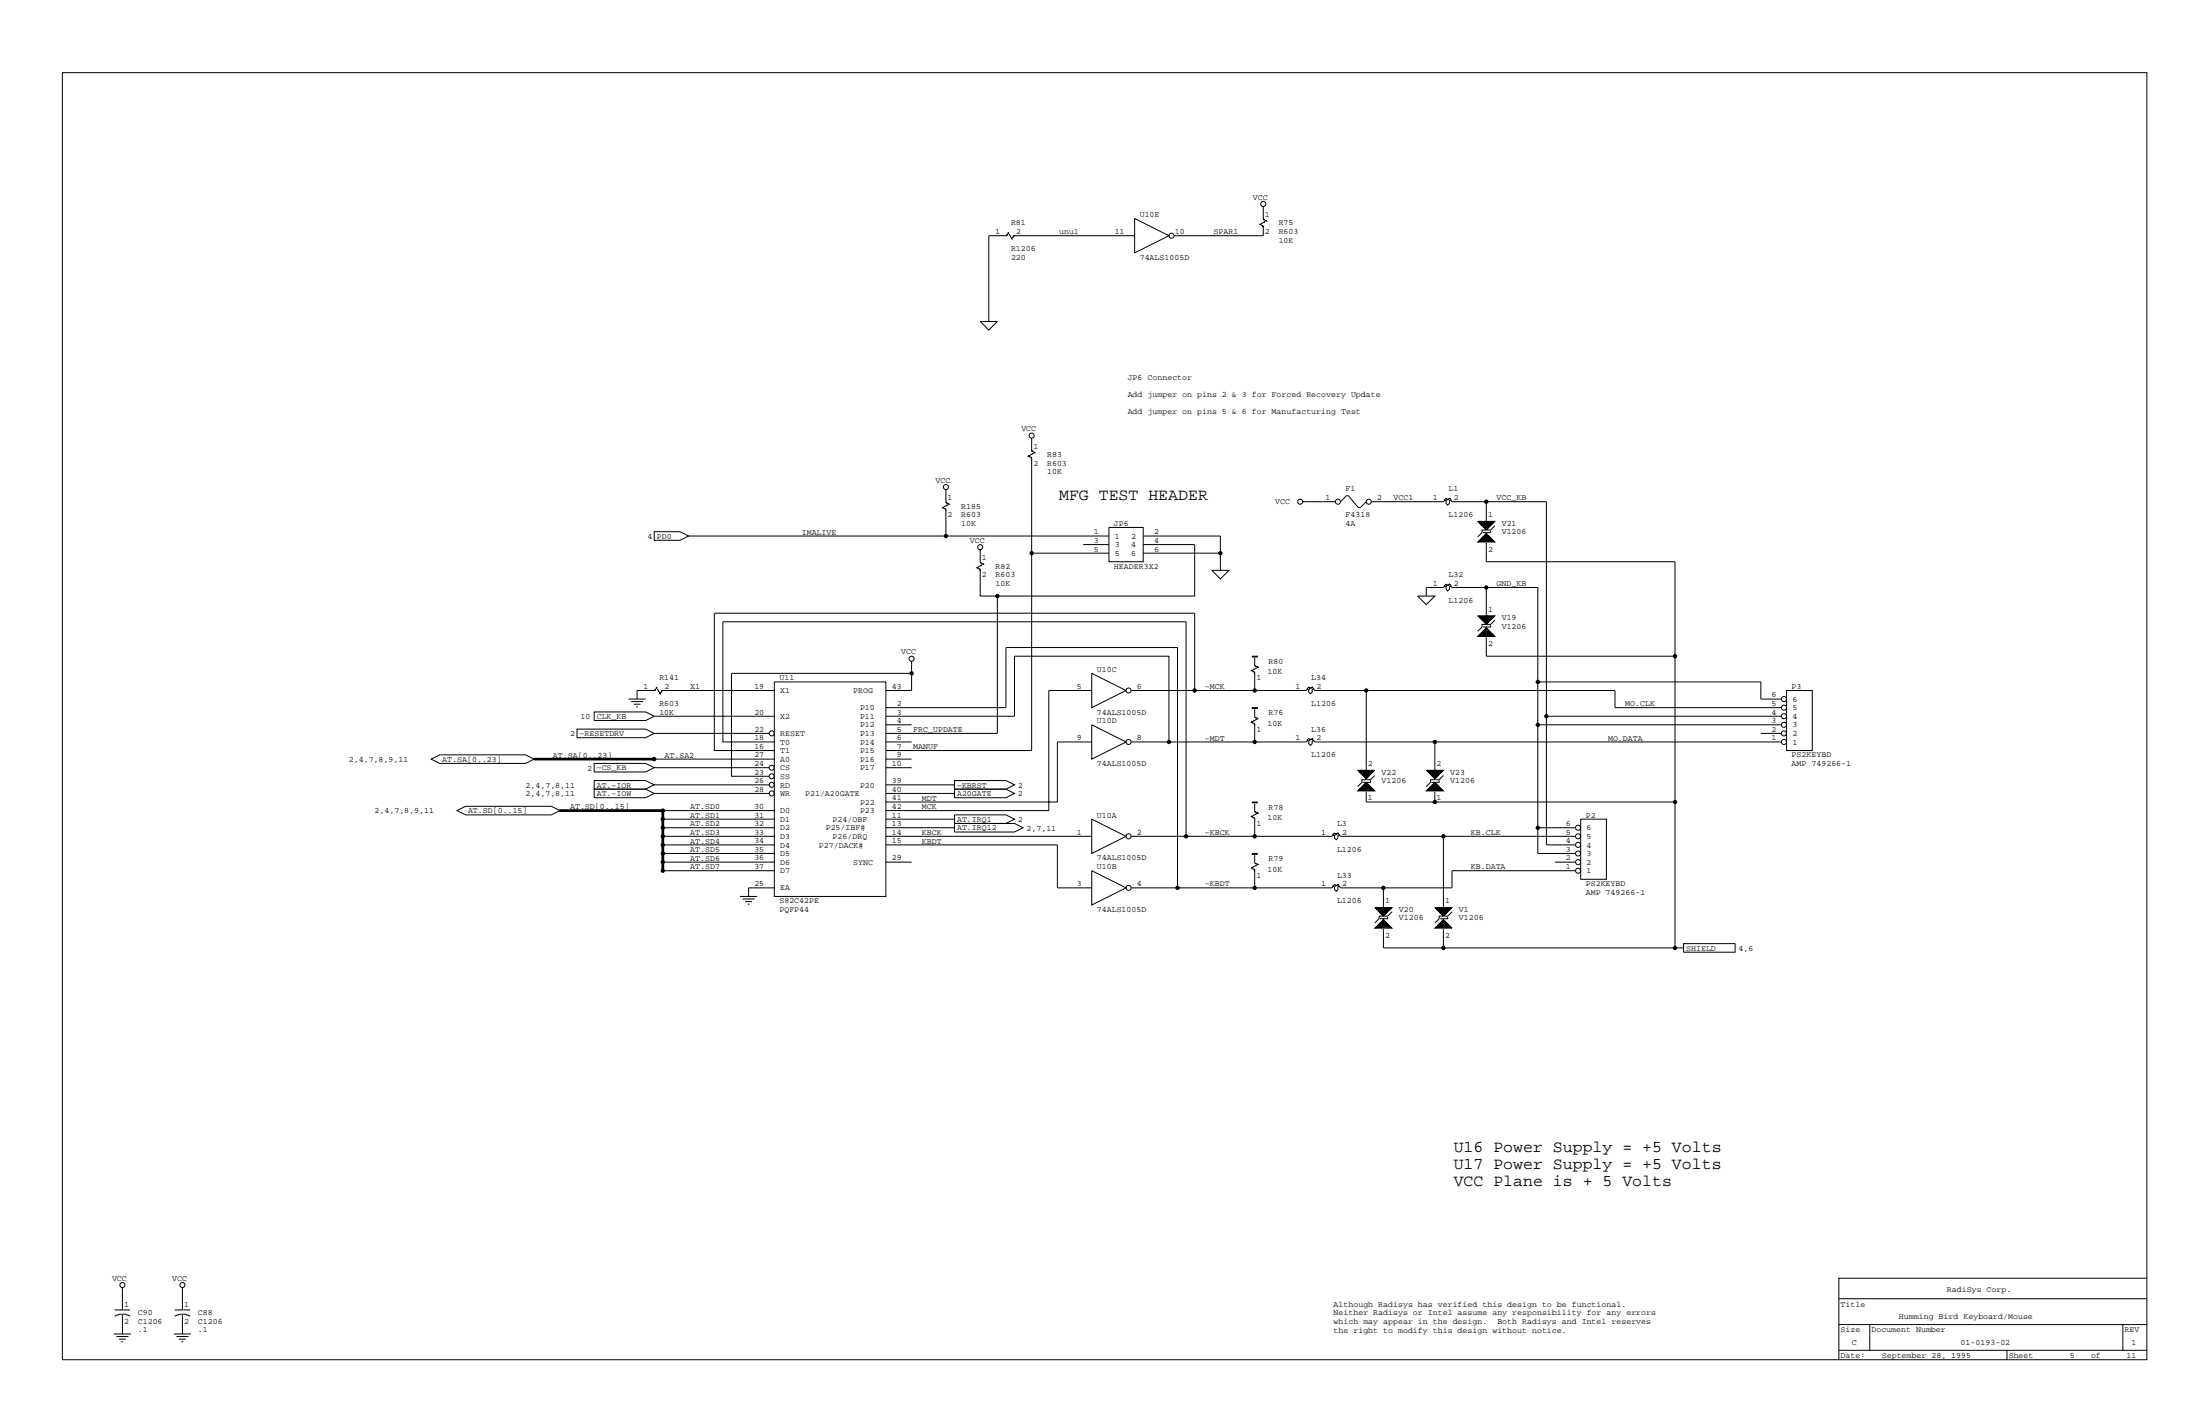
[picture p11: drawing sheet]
<svg xmlns="http://www.w3.org/2000/svg" width="432mm" height="279mm" viewBox="0 0 432 279" stroke-linecap="round" stroke-linejoin="round" font-family="sans-serif">
<g fill="none" stroke="#000" stroke-width=".2">
<path d="M12.2 14.3h409.2v252.5h-409.2zM197.4 46.2h-3.3v16.9M197.8 45.7l.1-.1v.1l-.5 .5M197.8 46.1l-.4 .1M198.1 45.9l.5 1-.2-.2M198.8 46.4l.3-.2-.3 .5M199.1 46.2h23.6M222.7 42.9l6.7 3.3-6.7 3.4zM247.4 44.2h.4l.1 .3-.1-.1M247.9 42.9l.6 .5h.1l-.1-.2M247.9 40.5v2.5l.2 .2M247.9 44.5v1.7h-17.5"/>
<path d="M248.1 43.5h.2l-1 .6 .1-.2M192.4 63.1h3.4l-1.7 1.7zM185.1 99.8h.4l.2 .3-.2-.1M185.7 98.4l.5 .5h.1l-.1-.1M185.7 96.1v2.5l.1 .2M185.8 99.1h.2l-1 .5 .1-.2M202 89.7h.3l.2 .3-.2-.2M202.5 88.3l.7 .5-.2-.1M202.5 88.3l.2 .4M202.5 86v2.3M202.5 90v57.3h-28.6M202.7 89h.1l-1 .5 .2-.2"/>
<path d="M255.7 98.4h6.4M264.1 97.4a.51 .51 0 0 1 .7 0M264.1 97.4l-1 1M264.8 97.4l1.7 2M266.5 99.4a.33 .33 0 0 0 .3 .2 .33 .33 0 0 0 .3-.2M268.2 98.4l-1.1 1M269.2 98.4h14.1l.5-.6 .2 .1-.2 .9 .3 .3 .4-.3v-.5l.2-.2h.1l.2 .3h18.5v67.4h5.7M283.6 98.1h.1M284.5 97.8l.2 .1-.2-.1-.4 .1 .2 .2M291.7 98.4v5.6h-.8a1.53 1.53 0 0 1-.9 1.3M128.4 104.3h5.1l1.6 .9-1.6 .8h-5.1zM135.1 105.2h82.5"/>
<path d="M185.7 100.1v5.1M191.9 111.6h.3l.2 .3-.2-.2M192.4 110.2l.5 .5h.2l-.2-.2M192.4 110.2l.2 .3M192.4 107.9v2.3M192.6 110.9h.1h-.1M192.6 110.9l-.9 .5 .2-.2M195.8 117v26.9h-21.9M202.5 108.5h15.1M212.6 106.9h5M217.6 103.5h6.8v6.7h-6.8zM224.4 106.9h10.1v10.1h-42.1v-5.1"/>
<path d="M224.4 108.5h15.1M224.4 105.2h15.1v6.7M237.8 111.9h3.4l-1.7 1.7zM278.3 117h3.3l-1.7 1.6zM279.9 117v-1.7h3.4l.5-.7 .2 .2-.2 .3v.5l.3 .3 .4-.3v-.5l.2-.2h.1l.2 .4h16.8v52.2h7.4M283.6 114.9h.1M284.5 114.6l.2 .2-.2-.2-.4 .2 .2 .1M290 102.3h1.6v1.5zM290.4 102.5h1v1zM290.7 102.6h.5v.6zM291.1 102.8h.1M291.7 104.7l1.7 1.6h-3.4l1.7-1.6v1.5h-1.3l1.2-1.2v1h-.9l.7-.7v.5h-.3l.1-.1"/>
<path d="M291.7 115.3v7.2h-.8v.5l-.9 .9M291.7 106.5v3.7h37.1v75.8M291.9 102.3h1.5l-1.5 1.5v.2h.7l.8-.8M291.9 102.3l.7 .7-.7 .7zM291.9 105l1.2 1.2h-1.2zM292.1 105.3l.6 .7h-.6zM292.2 102.5h.9l-.4 .3h-.1l-.4-.3-.1 .1v.7l.3-.3-.2-.2v.2M292.2 105.7l.2 .1h-.2zM292.6 104.2v.3h-1.5M292.6 102.6h.1M116.6 139.7h10.1l1.7 .8-1.7 .9h-10.1zM123.4 137.2h3.3"/>
<path d="M123.9 137.7h2.3M124.4 138.2h1.3M124.9 138.7h.3M128.4 135.5h-3.4v1.7M128.7 135l.2-.2v.2l-.5 .5 .3-.2M129.1 135.1l.5 1.1-.2-.2M129.8 135.6l.3-.1-.3 .5M130.1 135.5h21.9M152 133.8h21.9v42.1h-21.9zM173.9 138.8h23.5v-11.7h33.7v47.1M178.9 129.8v5.7h-5M178.9 132.1h-35.3v20.2h7.4"/>
<path d="M214.3 132.1l6.7 3.4-6.7 3.3zM214.3 135.5h-8.4v23.5h-32M222 135.5h34.4l.5-.7 .1 .2-.1 .3v.5l.3 .4 .3-.4v-.5l.2-.2h.2l.2 .4h58.9v3.3h32.6M234.5 135.5v-15.2h-94.3v27h11.8M245.8 128.7h1v.2h-1zM245.8 131.8h.3l.2 .3-.2-.2M245.8 138.8h1v.2h-1zM246.3 129.1v1.5l.6 .3-1.3 .7 .2-.2M246.3 139.2v1.5l.6 .3-1.3 .7 .2-.2M246.3 132.1v3.4M246.4 130.6h.1M256.7 135.1h.1"/>
<path d="M257.5 134.8l.2 .2-.2-.2-.3 .2 .2 .1M268.2 135.5v17.5h-.9a1.53 1.53 0 0 1-.8 1.3M290 120.8h1.6v1.5zM290.4 121h1v1zM290.7 121.2h.5v.5zM291.1 121.3h.1M291.7 123.2l1.7 1.7h-3.4l1.7-1.7v1.5h-1.3l1.2-1.2v1h-.9l.7-.6v.5h-.3l.1-.2M291.7 125v3.7h37.1M291.9 120.8h1.5l-1.5 1.5v.2a1.51 1.51 0 0 0 1.5-.8M291.9 120.8l.7 .7-.7 .7zM291.9 123.5l1.2 1.2h-1.2zM292.1 123.9l.6 .6h-.6z"/>
<path d="M292.2 121h.9l-.4 .3h-.1l-.4-.3-.1 .2v.6l.3-.3-.2-.2v.2M292.2 124.2l.2 .2h-.2zM292.6 122.7v.3h-1.5M292.6 121.2h.1M301.8 133.8h43.8v3.4h4M350.7 135.5h5v11.8h-5zM84.6 148.9l1.7-.8h16.9l1.6 .8-1.6 .9h-16.9zM89.7 159l1.7-.8h16.8l1.7 .8-1.7 .9h-16.8zM104.8 148.9h23.6v-.1h-23.6v.3l47.2-.2M109.9 159v.2h20.2v-.3h-20.2v.1h20.2M113.3 143.1h13.4l1.7 .8-1.7 .8h-13.4zM116.6 153.2h10.1l1.7 .8-1.7 .8h-10.1z"/>
<path d="M116.6 154.8h10.1l1.7 .9-1.7 .8h-10.1zM116.6 149.8h10.1l1.7 .8-1.7 .9h-10.1zM128.4 140.5h23.6M128.4 143.9h22.6M128.4 150.6h22.6M128.4 154h22.6M128.4 155.7h22.6M130.1 159v11.8h.2M130.1 159h21.9M152 145.6h-10.1v-23.6h90.9v42.1M173.9 140.5h25.2v-11.8h30.3v16.9M173.9 142.2h5"/>
<path d="M173.9 145.6h5M173.9 148.9h5M173.9 150.6h5M173.9 154h13.4M173.9 155.7h13.4M187.3 159.9h10.1l1.7 .8-1.7 .9h-10.1zM187.3 153.2h10.1l1.7 .8-1.7 .8h-10.1zM187.3 154.8h10.1l1.7 .9-1.7 .8h-10.1zM214.3 142.2l6.7 3.4-6.7 3.3zM214.3 145.6h-6.8v11.8h-33.6M222 145.6h34.4l.5-.7 .1 .2-.1 .8 .3 .4 .3-.4v-.5l.2-.2h.2l.2 .4h91.5M245.8 141.9h.3l.2 .3-.2-.2"/>
<path d="M245.8 157.4h1v.1h-1zM246.3 157.7v1.5l.6 .4-1.3 .6 .2-.2M246.3 142.2v3.4M246.4 140.7h.1M246.4 159.2h.1M256.7 145.2h.1M257.5 144.9l.2 .2-.2-.2-.3 .2 .2 .1M266.5 151.1h1.5v1.6zM266.8 151.3h1v1zM267.1 151.5h.5v.5zM267.5 151.6h.1M268 153.7h.3l1.5 1.5h-3.3l1.5-1.5 1.3 1.3h.2l-1.2-1.2-1.2 1.2h-.3l1.2-1.2v.2l-.9 .8 .2 .2h1.9l-.9-.8h-.1l-.7 .6h1.3l-.5-.5-.5 .4h.7l-.3-.2"/>
<path d="M268.2 155.3v2.1h60.6M268.3 151.1h1.5l-1.5 1.6zM268.3 151.1l.7 .7-.5 .5v-.8l.2-.2h.8l-.3 .3-.4-.1-.1 .1v.4l.1-.2M269 151.5h.2M269 153.2v.3h-1.5M269.8 152.1l-.8 .9h-.7M279.9 151.1h1.6v1.6zM280.1 155l1.4-1.3a1.55 1.55 0 0 1 1.1 .8l.7 .7h-3.4zM280.3 151.3h1v1zM280.6 151.5h.5v.5zM280.9 151.6h.1M281.5 153.7l1.3 1.3h.2l-1.2-1.2-1.2 1.2h-.3l1.2-1.2v.2l-.9 .8 .2 .2h1.8l-.8-.8h-.2l-.7 .6h1.4l-.5-.5-.5 .4h.7l-.4-.2"/>
<path d="M281.6 145.6v7.4h-.8v.5l-.9 .8M281.6 155.3v2.1M281.8 151.1h1.5l-1.5 1.6v-1.6l.7 .7-.5 .5v-.8l.1-.2h.9l-.4 .3-.3-.1-.2 .1v.4l.2-.2M282.5 153.2v.3h-1.6M282.5 151.5h.1M283.3 152.1l-.3 .4a1.16 1.16 0 0 1-1.2 .5M301.8 142.2h47.8M303.5 140.5h46.1M345.6 143.9h4M130.1 167.5h21.9M130.1 164.1h21.9M130.1 165.8h21.9"/>
<path d="M130.1 169.2h21.9M130.1 162.4h21.9M130.1 160.7h21.9M130.3 170.8v-11.8h-.4v11.8h22.1M145.2 175.9h3.4M145.7 176.4h2.4M146.3 176.9h1.3M146.8 177.4h.3M152 174.2h-5.1v1.7M173.9 164.1h40.4M173.9 165.8h33.6v8.4h6.8M173.9 169.2h5"/>
<path d="M173.9 162.4h13.4M173.9 160.7h13.4M187.3 161.6h11.8l1.7 .8-1.7 .9h-11.8zM214.3 160.7l6.7 3.4-6.7 3.4zM214.3 170.8l6.7 3.4-6.7 3.4zM222 164.1h39.4l.5-.7 .2 .2-.2 .3v.5l.4 .4 .3-.4v-.5l.2-.1h.1l.2 .3h46.1M245.8 160.4h.3l.2 .3-.2-.1M245.8 167.5h1v.1h-1zM245.8 170.5h.3l.2 .3-.2-.1M246.3 167.8v1.5l.6 .4-1.3 .6 .2-.1M246.3 160.7v3.4M246.3 170.8v3.4"/>
<path d="M246.4 169.3h.1M261.8 163.8h.1M261.8 173.9h.1M262.6 163.4l.2 .2-.2-.2-.3 .2 .1 .2M262.6 173.5l.2 .2-.2-.2-.3 .2 .1 .2M269.8 178.1h1.6v1.5zM270.2 178.2h1v1.1zM270.5 178.4h.5v.5zM270.8 178.6h.1M271.5 174.2v5.6h-.8v.5l-.9 .8M271.7 178.1h1.5l-1.5 1.5v.2h.7l.8-.9M271.7 178.1l.7 .6-.7 .7z"/>
<path d="M272 178.2h.9l-.4 .4-.5-.4-.1 .2v.7l.3-.4-.2-.1v.1M272.4 178.4h.1M272.4 179.9v.4h-1.6M281.6 178.1h1.5v1.5zM282 178.2h1v1.1zM282.3 178.4h.5v.5zM282.6 178.6h.1M283.3 164.1v15.7h-.8v.5l-.9 .8M283.5 178.1h1.5l-1.5 1.5v.2a1.56 1.56 0 0 0 1.5-.9M283.5 178.1l.6 .6-.6 .7zM283.8 178.2h.9l-.4 .4-.5-.4-.2 .2v.7l.4-.4-.2-.1v.1M284.1 179.9v.4h-1.5"/>
<path d="M284.1 178.4h.2M301.8 162.4h7.4M305.2 169.2h4M309.2 170.8h-24.2v3.4h-21.9l-.2-.3h-.1l-.2 .1v.5l-.3 .4-.4-.4v-.5l.2-.1-.2-.4-.5 .7h-39.4M310.2 160.7h5.1v11.8h-5.1zM271.5 180.4l1.7 1.7h-3.4l1.7-1.7v1.5h-1.3l1.2-1.1v1h-.9l.7-.7v.5h-.4l.2-.2M271.5 182.3v3.7h58.9M271.7 180.8l1.2 1.1h-1.2zM271.9 181.1l.6 .7h-.6zM272 181.4l.2 .2h-.2zM281.8 181.9l1.5-1.5 1.7 1.7h-3.4zM283.3 180.4v1.5h-1.3l1.1-1.1v1h-.8l.7-.7v.5h-.4l.2-.2"/>
<path d="M283.3 182.3v3.7M283.5 180.8l1.2 1.1h-1.2zM283.6 181.1l.7 .7h-.7zM283.8 181.4l.2 .2h-.2zM330.4 185.1h10.2v1.7h-10.2zM22.5 258.2l.8-.3h1.4l.8 .3M24 252.6v4.4h-1.5M24 258v3.7M24.2 257h1.3M34.3 258.2l.8-.3h1.4l.8 .3M35.8 252.6v4.4h-1.5M35.8 258v3.7"/>
<path d="M36 257h1.3M360.9 259.9h60.5M360.9 254.8h60.5M367 259.9v5M416.7 259.9v5M421.4 250.8h-60.5v16M22.3 261.7h3.4M22.9 262.2h2.3M23.3 262.7h1.4M23.9 263.3h.3M34.1 261.7h3.4M34.6 262.2h2.4"/>
<path d="M35.1 262.7h1.4M35.6 263.3h.4M360.9 264.9h60.5M393.9 264.9v1.9"/>
<circle cx="229.9" cy="46.2" r=".49"/>
<circle cx="247.9" cy="40" r=".5"/>
<circle cx="185.7" cy="95.6" r=".5"/>
<circle cx="202.5" cy="85.5" r=".49"/>
<circle cx="255.2" cy="98.4" r=".49"/>
<circle cx="262.6" cy="98.4" r=".49"/>
<circle cx="268.7" cy="98.4" r=".49"/>
<circle cx="291.7" cy="98.4" r=".33"/>
<circle cx="291.7" cy="98.4" r=".17"/>
<circle cx="185.7" cy="105.2" r=".16"/>
<circle cx="185.7" cy="105.2" r=".33"/>
<circle cx="192.4" cy="107.4" r=".5"/>
<circle cx="195.8" cy="117" r=".33"/>
<circle cx="195.8" cy="117" r=".16"/>
<circle cx="202.5" cy="108.5" r=".16"/>
<circle cx="202.5" cy="108.5" r=".33"/>
<circle cx="239.5" cy="108.5" r=".33"/>
<circle cx="239.5" cy="108.5" r=".17"/>
<circle cx="291.7" cy="115.3" r=".33"/>
<circle cx="291.7" cy="115.3" r=".17"/>
<circle cx="178.9" cy="132.1" r=".33"/>
<circle cx="178.9" cy="132.1" r=".16"/>
<circle cx="178.9" cy="129.2" r=".5"/>
<circle cx="221.5" cy="135.5" r=".5"/>
<circle cx="234.5" cy="135.5" r=".33"/>
<circle cx="234.5" cy="135.5" r=".17"/>
<circle cx="246.3" cy="135.5" r=".33"/>
<circle cx="246.3" cy="135.5" r=".17"/>
<circle cx="268.2" cy="135.5" r=".33"/>
<circle cx="268.2" cy="135.5" r=".17"/>
<circle cx="301.8" cy="133.8" r=".33"/>
<circle cx="301.8" cy="133.8" r=".17"/>
<circle cx="328.8" cy="128.7" r=".17"/>
<circle cx="328.8" cy="128.7" r=".33"/>
<circle cx="350.1" cy="138.8" r=".5"/>
<circle cx="350.1" cy="137.2" r=".49"/>
<circle cx="128.4" cy="148.9" r=".33"/>
<circle cx="128.4" cy="148.9" r=".17"/>
<circle cx="130.1" cy="159" r=".17"/>
<circle cx="130.1" cy="159" r=".33"/>
<circle cx="151.5" cy="143.9" r=".5"/>
<circle cx="151.5" cy="155.7" r=".5"/>
<circle cx="151.5" cy="150.6" r=".5"/>
<circle cx="151.5" cy="154" r=".49"/>
<circle cx="151.5" cy="152.3" r=".49"/>
<circle cx="221.5" cy="145.6" r=".5"/>
<circle cx="229.4" cy="145.6" r=".33"/>
<circle cx="229.4" cy="145.6" r=".16"/>
<circle cx="246.3" cy="145.6" r=".33"/>
<circle cx="246.3" cy="145.6" r=".16"/>
<circle cx="281.6" cy="145.6" r=".33"/>
<circle cx="281.6" cy="157.4" r=".33"/>
<circle cx="281.6" cy="157.4" r=".16"/>
<circle cx="281.6" cy="145.6" r=".16"/>
<circle cx="301.8" cy="142.2" r=".33"/>
<circle cx="301.8" cy="142.2" r=".17"/>
<circle cx="303.5" cy="140.5" r=".17"/>
<circle cx="303.5" cy="140.5" r=".33"/>
<circle cx="328.8" cy="157.4" r=".16"/>
<circle cx="328.8" cy="157.4" r=".33"/>
<circle cx="350.1" cy="143.9" r=".5"/>
<circle cx="350.1" cy="142.2" r=".49"/>
<circle cx="350.1" cy="140.5" r=".49"/>
<circle cx="350.1" cy="145.6" r=".49"/>
<circle cx="130.1" cy="165.8" r=".17"/>
<circle cx="130.1" cy="164.1" r=".17"/>
<circle cx="130.1" cy="169.2" r=".17"/>
<circle cx="130.1" cy="170.8" r=".33"/>
<circle cx="130.1" cy="162.4" r=".33"/>
<circle cx="130.1" cy="160.7" r=".33"/>
<circle cx="130.1" cy="167.5" r=".33"/>
<circle cx="130.1" cy="165.8" r=".33"/>
<circle cx="130.1" cy="170.8" r=".16"/>
<circle cx="130.1" cy="160.7" r=".16"/>
<circle cx="130.1" cy="167.5" r=".16"/>
<circle cx="130.1" cy="162.4" r=".16"/>
<circle cx="130.1" cy="164.1" r=".33"/>
<circle cx="130.1" cy="169.2" r=".33"/>
<circle cx="221.5" cy="174.2" r=".5"/>
<circle cx="221.5" cy="164.1" r=".5"/>
<circle cx="231.1" cy="174.2" r=".17"/>
<circle cx="231.1" cy="174.2" r=".33"/>
<circle cx="232.8" cy="164.1" r=".17"/>
<circle cx="232.8" cy="164.1" r=".33"/>
<circle cx="246.3" cy="174.2" r=".33"/>
<circle cx="246.3" cy="164.1" r=".33"/>
<circle cx="246.3" cy="164.1" r=".17"/>
<circle cx="246.3" cy="174.2" r=".17"/>
<circle cx="271.5" cy="174.2" r=".17"/>
<circle cx="271.5" cy="174.2" r=".33"/>
<circle cx="283.3" cy="164.1" r=".17"/>
<circle cx="283.3" cy="164.1" r=".33"/>
<circle cx="301.8" cy="162.4" r=".33"/>
<circle cx="301.8" cy="162.4" r=".16"/>
<circle cx="309.7" cy="162.4" r=".5"/>
<circle cx="309.7" cy="167.5" r=".5"/>
<circle cx="309.7" cy="169.2" r=".5"/>
<circle cx="309.7" cy="170.8" r=".5"/>
<circle cx="309.7" cy="164.1" r=".5"/>
<circle cx="309.7" cy="165.8" r=".5"/>
<circle cx="283.3" cy="186" r=".17"/>
<circle cx="283.3" cy="186" r=".33"/>
<circle cx="328.8" cy="186" r=".17"/>
<circle cx="328.8" cy="186" r=".33"/>
<circle cx="24" cy="252.1" r=".5"/>
<circle cx="35.8" cy="252.1" r=".5"/>
</g>
<g font-size="3.2">
<text x="207.9" y="98">MFG TEST HEADER</text>
<text x="285.3" y="226">U16 Power Supply = +5 Volts</text>
<text x="285.3" y="229.3">U17 Power Supply = +5 Volts</text>
<text x="285.3" y="232.7">VCC Plane is + 5 Volts</text>
</g>
<g font-size="1.6">
<text x="245.9" y="39.2">VCC</text>
<text x="195.3" y="45.9">1</text>
<text x="198.4" y="44.2">R81</text>
<text x="199.5" y="45.9">2</text>
<text x="207.9" y="46">unu1</text>
<text x="218.8" y="45.9">11</text>
<text x="223.7" y="42.5">U10E</text>
<text x="230.6" y="45.9">10</text>
<text x="238.2" y="46">SPAR1</text>
<text x="248.3" y="42.5">1</text>
<text x="248.3" y="45.9">2</text>
<text x="251" y="44.2">R75</text>
<text x="251" y="45.9">R603</text>
<text x="251" y="47.6">10K</text>
<text x="198.4" y="49.3">R1206</text>
<text x="198.4" y="51">220</text>
<text x="223.7" y="51">74ALS1005D</text>
<text x="221.3" y="74.6">JP6 Connector</text>
<text x="221.3" y="78">Add jumper on pins 2 &amp; 3 for Forced Recovery Update</text>
<text x="221.3" y="81.3">Add jumper on pins 5 &amp; 6 for Manufacturing Test</text>
<text x="200.5" y="84.6">VCC</text>
<text x="202.8" y="88">1</text>
<text x="205.5" y="89.7">R83</text>
<text x="183.6" y="94.7">VCC</text>
<text x="202.8" y="91.4">2</text>
<text x="205.5" y="91.4">R603</text>
<text x="205.5" y="93.1">10K</text>
<text x="186" y="98.1">1</text>
<text x="186" y="101.5">2</text>
<text x="188.7" y="99.8">R185</text>
<text x="188.7" y="101.5">R603</text>
<text x="250.3" y="98.9">VCC</text>
<text x="260.2" y="98.1">1</text>
<text x="264.1" y="96.4">F1</text>
<text x="264.1" y="101.5">F4318</text>
<text x="270.3" y="98.1">2</text>
<text x="273.5" y="98.2">VCC1</text>
<text x="281.2" y="98.1">1</text>
<text x="284.3" y="96.4">L1</text>
<text x="284.3" y="101.5">L1206</text>
<text x="285.3" y="98.1">2</text>
<text x="292.1" y="101.5">1</text>
<text x="293.7" y="98.2">VCC_KB</text>
<text x="127.1" y="105.7">4 PD0</text>
<text x="157.4" y="104.9">IMALIVE</text>
<text x="188.7" y="103.2">10K</text>
<text x="190.4" y="106.5">VCC</text>
<text x="214.7" y="104.8">1</text>
<text x="214.7" y="106.5">3</text>
<text x="218.6" y="103.2">JP6</text>
<text x="218.8" y="105.7">1</text>
<text x="218.8" y="107.4">3</text>
<text x="222" y="107.4">4</text>
<text x="222" y="105.7">2</text>
<text x="226.5" y="106.5">4</text>
<text x="226.5" y="104.8">2</text>
<text x="264.1" y="103.2">4A</text>
<text x="294.7" y="103.2">V21</text>
<text x="294.7" y="104.8">V1206</text>
<text x="192.7" y="109.9">1</text>
<text x="192.7" y="113.3">2</text>
<text x="195.4" y="111.6">R82</text>
<text x="195.4" y="113.3">R603</text>
<text x="214.7" y="108.2">5</text>
<text x="218.6" y="111.6">HEADER3X2</text>
<text x="218.8" y="109.1">5</text>
<text x="222" y="109.1">6</text>
<text x="226.5" y="108.2">6</text>
<text x="284.3" y="113.3">L32</text>
<text x="292.1" y="108.2">2</text>
<text x="195.4" y="114.9">10K</text>
<text x="281.2" y="114.9">1</text>
<text x="284.3" y="118.3">L1206</text>
<text x="285.3" y="114.9">2</text>
<text x="292.1" y="120">1</text>
<text x="293.7" y="115">GND_KB</text>
<text x="294.7" y="121.7">V19</text>
<text x="294.7" y="123.4">V1206</text>
<text x="176.9" y="128.4">VCC</text>
<text x="215.3" y="131.8">U10C</text>
<text x="249" y="130.3">R80</text>
<text x="292.1" y="126.7">2</text>
<text x="126.3" y="135.1">1</text>
<text x="129.4" y="133.5">R141</text>
<text x="130.4" y="135.1">2</text>
<text x="135.5" y="135.2">X1</text>
<text x="148.1" y="135.1">19</text>
<text x="153" y="133.5">U11</text>
<text x="153.1" y="136">X1</text>
<text x="167.5" y="136">PROG</text>
<text x="175" y="135.1">43</text>
<text x="211.3" y="135.1">5</text>
<text x="223.2" y="135.1">6</text>
<text x="236.5" y="135.2">~MCK</text>
<text x="246.6" y="133.5">1</text>
<text x="248.8" y="132.3">10K</text>
<text x="254.3" y="135.1">1</text>
<text x="257.4" y="133.5">L34</text>
<text x="258.4" y="135.1">2</text>
<text x="347.7" y="136.8">6</text>
<text x="351.7" y="135.1">P3</text>
<text x="351.8" y="137.7">6</text>
<text x="113.9" y="141.1">10</text>
<text x="117.1" y="141">CLK_KB</text>
<text x="129.4" y="138.5">R603</text>
<text x="129.4" y="140.2">10K</text>
<text x="148.1" y="140.2">20</text>
<text x="148.1" y="143.6">22</text>
<text x="153.1" y="141">X2</text>
<text x="168.8" y="139.4">P10</text>
<text x="168.8" y="141">P11</text>
<text x="168.8" y="142.7">P12</text>
<text x="176" y="138.5">2</text>
<text x="176" y="140.2">3</text>
<text x="176" y="141.9">4</text>
<text x="176" y="143.6">5</text>
<text x="179.2" y="143.6">FRC_UPDATE</text>
<text x="215.3" y="140.2">74ALS1005D</text>
<text x="215.3" y="141.9">U10D</text>
<text x="246.6" y="143.6">1</text>
<text x="248.8" y="142.4">10K</text>
<text x="249" y="140.4">R76</text>
<text x="257.4" y="138.5">L1206</text>
<text x="257.4" y="143.6">L36</text>
<text x="319" y="138.6">MO.CLK</text>
<text x="347.7" y="143.6">2</text>
<text x="347.7" y="141.9">3</text>
<text x="347.7" y="140.2">4</text>
<text x="347.7" y="138.5">5</text>
<text x="351.8" y="142.7">3</text>
<text x="351.8" y="141">4</text>
<text x="351.8" y="139.4">5</text>
<text x="68.5" y="149.5">2,4,7,8,9,11</text>
<text x="86.8" y="149.5">AT.SA[0..23]</text>
<text x="108.5" y="148.7">AT.SA[0..23]</text>
<text x="111.9" y="144.5">2 ~RESETDRV</text>
<text x="130.4" y="148.7">AT.SA2</text>
<text x="148.1" y="145.3">18</text>
<text x="148.1" y="146.9">16</text>
<text x="148.1" y="148.6">27</text>
<text x="153.1" y="144.4">RESET</text>
<text x="153.1" y="146.1">T0</text>
<text x="153.1" y="147.8">T1</text>
<text x="153.1" y="149.5">A0</text>
<text x="168.8" y="144.4">P13</text>
<text x="168.8" y="146.1">P14</text>
<text x="168.8" y="147.8">P15</text>
<text x="168.8" y="149.5">P16</text>
<text x="176" y="145.3">6</text>
<text x="176" y="146.9">7</text>
<text x="176" y="148.6">9</text>
<text x="179.2" y="147">MANUF</text>
<text x="211.3" y="145.3">9</text>
<text x="223.2" y="145.3">8</text>
<text x="236.5" y="145.3">~MDT</text>
<text x="254.3" y="145.3">1</text>
<text x="257.4" y="148.6">L1206</text>
<text x="258.4" y="145.3">2</text>
<text x="315.6" y="145.3">MO.DATA</text>
<text x="347.7" y="145.3">1</text>
<text x="351.7" y="148.6">PS2KEYBD</text>
<text x="351.8" y="146.1">1</text>
<text x="351.8" y="144.4">2</text>
<text x="103.1" y="154.6">2,4,7,8,11</text>
<text x="115.3" y="151.2">2 ~CS_KB</text>
<text x="117.1" y="154.5">AT.~IOR</text>
<text x="148.1" y="150.3">24</text>
<text x="148.1" y="152">23</text>
<text x="148.1" y="153.7">26</text>
<text x="148.1" y="155.4">28</text>
<text x="153.1" y="151.1">CS</text>
<text x="153.1" y="152.8">SS</text>
<text x="153.1" y="154.5">RD</text>
<text x="168.8" y="151.1">P17</text>
<text x="168.8" y="154.5">P20</text>
<text x="175" y="150.3">10</text>
<text x="175" y="153.7">39</text>
<text x="175" y="155.4">40</text>
<text x="187.8" y="154.5">~KBRST</text>
<text x="199.8" y="154.6">2</text>
<text x="215.3" y="150.3">74ALS1005D</text>
<text x="268.5" y="150.3">2</text>
<text x="271.2" y="152">V22</text>
<text x="271.2" y="153.7">V1206</text>
<text x="282" y="150.3">2</text>
<text x="284.6" y="152">V23</text>
<text x="284.6" y="153.7">V1206</text>
<text x="351.7" y="150.3">AMP 749266-1</text>
<text x="73.5" y="159.6">2,4,7,8,9,11</text>
<text x="91.9" y="159.6">AT.SD[0..15]</text>
<text x="103.1" y="156.2">2,4,7,8,11</text>
<text x="111.9" y="158.8">AT.SD[0..15]</text>
<text x="117.1" y="156.2">AT.~IOW</text>
<text x="135.5" y="158.8">AT.SD0</text>
<text x="135.5" y="160.5">AT.SD1</text>
<text x="148.1" y="158.7">30</text>
<text x="148.1" y="160.4">31</text>
<text x="153.1" y="156.2">WR</text>
<text x="153.1" y="159.6">D0</text>
<text x="153.1" y="161.2">D1</text>
<text x="158" y="156.2">P21/A20GATE</text>
<text x="163.4" y="161.2">P24/OBF</text>
<text x="168.8" y="157.9">P22</text>
<text x="168.8" y="159.6">P23</text>
<text x="175" y="157">41</text>
<text x="175" y="158.7">42</text>
<text x="175" y="160.4">11</text>
<text x="180.9" y="158.8">MCK</text>
<text x="180.9" y="157.1">MDT</text>
<text x="187.8" y="161.2">AT.IRQ1</text>
<text x="187.8" y="156.2">A20GATE</text>
<text x="199.8" y="156.2">2</text>
<text x="199.8" y="161.3">2</text>
<text x="215.3" y="160.4">U10A</text>
<text x="248.8" y="160.9">10K</text>
<text x="249" y="158.9">R78</text>
<text x="268.5" y="157">1</text>
<text x="282" y="157">1</text>
<text x="311.2" y="160.4">P2</text>
<text x="135.5" y="162.1">AT.SD2</text>
<text x="135.5" y="163.8">AT.SD3</text>
<text x="135.5" y="165.5">AT.SD4</text>
<text x="135.5" y="167.2">AT.SD5</text>
<text x="148.1" y="162.1">32</text>
<text x="148.1" y="163.8">33</text>
<text x="148.1" y="165.5">34</text>
<text x="148.1" y="167.1">35</text>
<text x="153.1" y="162.9">D2</text>
<text x="153.1" y="164.6">D3</text>
<text x="153.1" y="166.3">D4</text>
<text x="153.1" y="168">D5</text>
<text x="160.7" y="166.3">P27/DACK#</text>
<text x="162.1" y="162.9">P25/IBF#</text>
<text x="163.4" y="164.6">P26/DRQ</text>
<text x="175" y="162.1">13</text>
<text x="175" y="163.8">14</text>
<text x="175" y="165.5">15</text>
<text x="180.9" y="163.8">KBCK</text>
<text x="180.9" y="165.5">KBDT</text>
<text x="187.8" y="162.9">AT.IRQ12</text>
<text x="201.5" y="163">2,7,11</text>
<text x="211.3" y="163.8">1</text>
<text x="223.2" y="163.8">2</text>
<text x="236.5" y="163.8">~KBCK</text>
<text x="246.6" y="162.1">1</text>
<text x="259.3" y="163.8">1</text>
<text x="262.4" y="162.1">L3</text>
<text x="262.4" y="167.1">L1206</text>
<text x="263.4" y="163.8">2</text>
<text x="288.7" y="163.8">KB.CLK</text>
<text x="307.3" y="167.1">3</text>
<text x="307.3" y="165.5">4</text>
<text x="307.3" y="163.8">5</text>
<text x="307.3" y="162.1">6</text>
<text x="311.4" y="168">3</text>
<text x="311.4" y="166.3">4</text>
<text x="311.4" y="164.6">5</text>
<text x="311.4" y="162.9">6</text>
<text x="135.5" y="168.9">AT.SD6</text>
<text x="135.5" y="170.6">AT.SD7</text>
<text x="148.1" y="168.8">36</text>
<text x="148.1" y="170.5">37</text>
<text x="148.1" y="173.9">25</text>
<text x="153.1" y="169.7">D6</text>
<text x="153.1" y="171.3">D7</text>
<text x="167.5" y="169.7">SYNC</text>
<text x="175" y="168.8">29</text>
<text x="211.3" y="173.9">3</text>
<text x="215.3" y="168.8">74ALS1005D</text>
<text x="215.3" y="170.5">U10B</text>
<text x="223.2" y="173.9">4</text>
<text x="236.5" y="173.9">~KBDT</text>
<text x="246.6" y="172.2">1</text>
<text x="248.8" y="171">10K</text>
<text x="249" y="169">R79</text>
<text x="259.3" y="173.9">1</text>
<text x="262.4" y="172.2">L33</text>
<text x="263.4" y="173.9">2</text>
<text x="288.7" y="170.6">KB.DATA</text>
<text x="307.3" y="170.5">1</text>
<text x="307.3" y="168.8">2</text>
<text x="311.2" y="173.9">PS2KEYBD</text>
<text x="311.4" y="171.3">1</text>
<text x="311.4" y="169.7">2</text>
<text x="153" y="177.2">S82C42PE</text>
<text x="153" y="178.9">PQFP44</text>
<text x="153.1" y="174.7">EA</text>
<text x="215.3" y="178.9">74ALS1005D</text>
<text x="262.4" y="177.2">L1206</text>
<text x="271.8" y="177.2">1</text>
<text x="274.5" y="178.9">V20</text>
<text x="283.6" y="177.2">1</text>
<text x="286.3" y="178.9">V1</text>
<text x="311.2" y="175.6">AMP 749266-1</text>
<text x="271.8" y="184">2</text>
<text x="274.5" y="180.6">V1206</text>
<text x="283.6" y="184">2</text>
<text x="286.3" y="180.6">V1206</text>
<text x="330.9" y="186.5">SHIELD</text>
<text x="341.2" y="186.6">4,6</text>
<text x="22" y="251.3">VCC</text>
<text x="33.8" y="251.3">VCC</text>
<text x="24.3" y="256.4">1</text>
<text x="36.1" y="256.4">1</text>
<text x="261.7" y="256.4">Although Radisys has verified this design to be functional.</text>
<text x="361.3" y="256.5">Title</text>
<text x="382.1" y="253.5">RadiSys Corp.</text>
<text x="24.3" y="259.7">2</text>
<text x="27" y="258">C90</text>
<text x="27" y="259.7">C1206</text>
<text x="27" y="261.4">.1</text>
<text x="36.1" y="259.7">2</text>
<text x="38.8" y="258">C88</text>
<text x="38.8" y="259.7">C1206</text>
<text x="38.8" y="261.4">.1</text>
<text x="261.7" y="259.8">which may appear in the design.</text>
<text x="261.7" y="261.5">the right to modify this design without notice.</text>
<text x="261.7" y="258.1">Neither Radisys or Intel assume any responsibility for any errors</text>
<text x="293.9" y="259.8">Both Radisys and Intel reserves</text>
<text x="361.3" y="261.4">Size</text>
<text x="363.4" y="263.9">C</text>
<text x="367.3" y="261.4">Document Number</text>
<text x="372.7" y="258.9">Humming Bird Keyboard/Mouse</text>
<text x="384.8" y="263.9">01-0193-02</text>
<text x="417" y="261.4">REV</text>
<text x="418.3" y="263.9">1</text>
<text x="361.3" y="266.5">Date:</text>
<text x="369.3" y="266.5">September 28, 1995</text>
<text x="394.3" y="266.5">Sheet</text>
<text x="406.2" y="266.5">5</text>
<text x="410.4" y="266.5">of</text>
<text x="417.4" y="266.5">11</text>
</g>
</svg>
